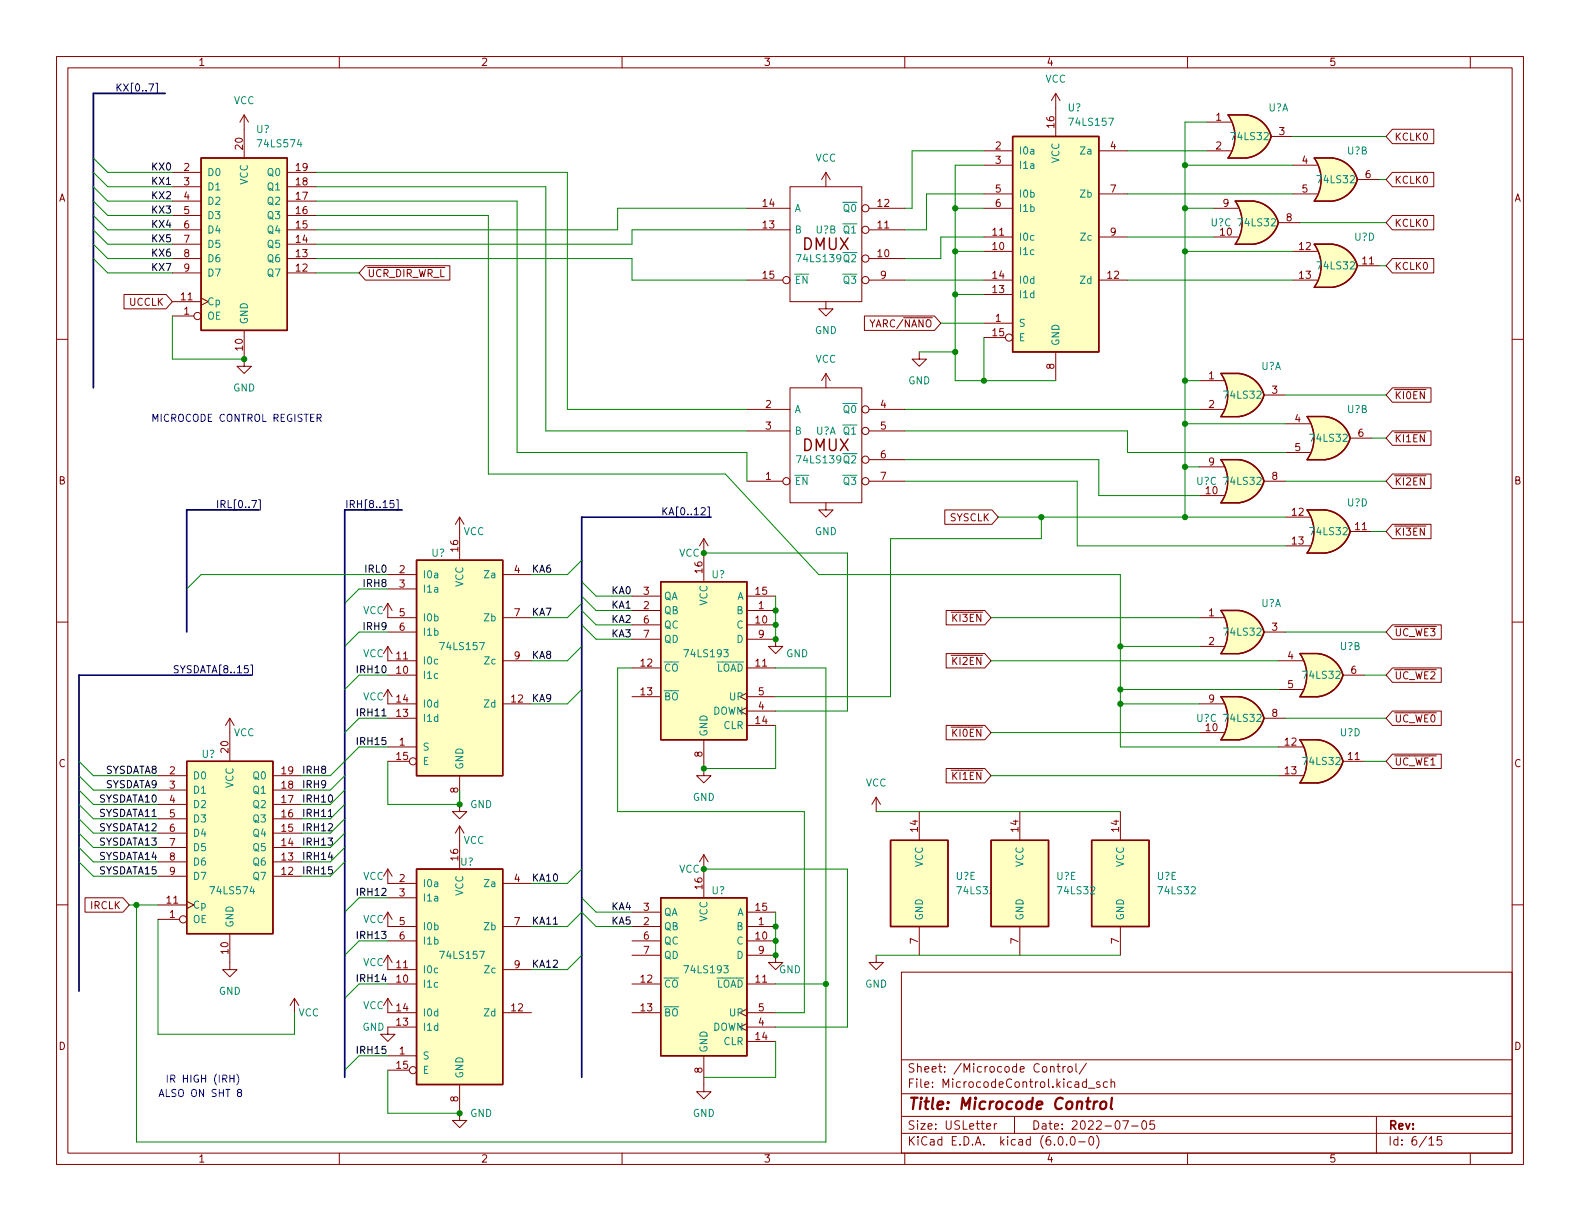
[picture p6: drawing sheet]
<svg xmlns="http://www.w3.org/2000/svg" width="279mm" height="216mm" viewBox="0 0 279 216" stroke-linecap="round" stroke-linejoin="round" font-family="sans-serif">
<g fill="none" stroke="#840000" stroke-width=".18">
<path d="M10 10h259.4v195.9h-259.4zM12 12h255.4v191.9h-255.4zM60 10v2M110 10v2M160 10v2M186.7 16.5v7.6M186.7 16.5l-.8 1.3M186.7 16.5l.8 1.3M210 10v2M260 10v2M30.5 38.1h5.1M30.5 35.6h5.1"/>
<path d="M30.5 33h5.1M30.5 30.5h5.1M43.2 20.3v7.6M43.2 20.3l-.8 1.3M43.2 20.3l.7 1.3M50.8 38.1h5.1M50.8 35.6h5.1M50.8 33h5.1M50.8 30.5h5.1M132.1 36.8h7.6M139.7 33h12.7v20.3h-12.7zM146 30.5v2.5"/>
<path d="M146 30.5l-.7 1.3M146 30.5l.8 1.3M153.7 36.8h6.3M174 36.8h5.1M174 26.7h5.1M174 29.2h5.1M174 34.3h5.1M194.3 26.7h5.1M194.3 34.3h5.1M213.4 26.7h4.3M213.4 21.6h4.3M214.6 36.8h4.3"/>
<path d="M220.3 20.3h-3.1a6.6 6.6 0 0 1 0 7.6h3.1M221.6 35.6h-3.2a6.6 6.6 0 0 1 0 7.6h3.2M224.8 24.1h3.8M226.1 39.4h3.8M228.6 29.2h4.3M228.6 34.3h4.3M235.6 27.9h-3.2a6.6 6.6 0 0 1 0 7.7h3.2M240 31.8h3.8M246.2 30.5h7.3v2.5h-7.3l-1.1-1.2zM246.2 22.9h7.3v2.5h-7.3l-1.1-1.3zM246.2 38.1h7.3v2.5h-7.3l-1.1-1.2zM10 60h2"/>
<path d="M21.9 52.1h7.5l1.1 1.2-1.1 1.3h-7.5zM30.5 55.9h3.8M30.5 53.3h5.1M30.5 48.3h5.1M30.5 45.7h5.1M30.5 43.2h5.1M30.5 40.6h5.1M35.6 52.7l1.2 .6-1.2 .7M43.2 58.4v6.4h1.2l-1.2 1.2-1.3-1.2h1.3M50.8 48.3h5.1M50.8 45.7h5.1M50.8 43.2h5.1"/>
<path d="M50.8 40.6h5.1M64.6 47h14.9v2.5h-14.9l-1.1-1.2zM132.1 40.6h7.6M132.1 49.5h6.3M146 53.3v1.3h1.3l-1.3 1.3-1.2-1.3h1.2M152.9 55.9h12.4l1.1 1.3-1.1 1.2h-12.4zM153.7 45.7h6.3M153.7 40.6h6.3M153.7 49.5h6.3M174 49.5h5.1M174 57.2h5.1M174 44.5h5.1"/>
<path d="M174 41.9h5.1M174 52.1h5.1M174 59.7h3.8M194.3 49.5h5.1M194.3 41.9h5.1M214.6 41.9h4.3M228.6 49.5h4.3M228.6 44.5h4.3M235.6 43.2h-3.2a6.6 6.6 0 0 1 0 7.6h3.2M240 47h3.8M246.2 45.7h7.3v2.6h-7.3l-1.1-1.3zM267.4 60h2"/>
<path d="M132.1 72.4h7.6M132.1 76.2h7.6M139.7 68.6h12.7v20.3h-12.7zM146 66l-.7 1.3M146 66v2.6M146 66l.8 1.3M153.7 72.4h6.3M153.7 76.2h6.3M162.6 62.2v1.3h1.2l-1.2 1.3-1.3-1.3h1.3M186.7 62.2v5.1M212.1 72.4h4.3M212.1 67.3h4.3"/>
<path d="M219.1 66h-3.2a6.6 6.6 0 0 1 0 7.7h3.2M223.5 69.9h3.8M227.3 74.9h4.3M234.3 73.7h-3.2a6.6 6.6 0 0 1 0 7.6h3.2M238.8 77.5h3.8M246.2 68.6h6.9v2.5h-6.9l-1.1-1.2zM246.2 76.2h6.9v2.5h-6.9l-1.1-1.2zM81.3 91.4l-.8 1.3M81.3 91.4v7.7M81.3 91.4l.7 1.3M124.5 95.3v7.6M124.5 95.3l-.8 1.2"/>
<path d="M124.5 95.3l.7 1.2M132.1 85.1h6.3M146 88.9v1.3h1.3l-1.3 1.2-1.2-1.2h1.2M153.7 85.1h6.3M153.7 81.3h6.3M167.1 90.2h8.3l1.1 1.2-1.1 1.3h-8.3zM212.1 87.6h4.3M212.1 82.6h4.3M219.1 81.3h-3.2a6.6 6.6 0 0 1 0 7.6h3.2M223.5 85.1h3.8M227.3 91.4h4.3M227.3 96.5h4.3"/>
<path d="M227.3 80h4.3M234.3 90.2h-3.2a6.6 6.6 0 0 1 0 7.6h3.2M238.8 94h3.8M246.2 83.8h6.9v2.6h-6.9l-1.1-1.3zM246.2 92.7h6.9v2.6h-6.9l-1.1-1.3zM10 110h2M68.6 114.3l-.8 1.3M68.6 106.7v2.5h5.1M68.6 114.3v2.5h5.1M68.6 114.3l.7 1.3M68.6 119.4h5.1M68.6 101.6h5.1"/>
<path d="M68.6 104.1h5.1M68.6 111.8h5.1M68.6 106.7l-.8 1.3M68.6 106.7l.7 1.3M88.9 116.8h5.1M88.9 101.6h5.1M88.9 109.2h5.1M111.8 108h5M111.8 110.5h5M111.8 118.1h5M111.8 105.4h5M111.8 113h5"/>
<path d="M132.1 113h5.1v1.3h1.2l-1.2 1.3-1.3-1.3h1.3M132.1 108h5.1M132.1 110.5h5.1M132.1 118.1h5.1M132.1 105.4h5.1M167.3 115.6h6.8l1.2 1.2-1.2 1.3h-6.8zM167.3 107.9h6.8l1.2 1.3-1.2 1.3h-6.8zM212.1 109.2h4.3M212.1 114.3h4.3M219.1 108h-3.2a6.6 6.6 0 0 1 0 7.6h3.2M223.5 111.8h3.8M226.1 116.8h4.3"/>
<path d="M233 115.6h-3.1a6.6 6.6 0 0 1 0 7.6h3.1M237.5 119.4h3.8M246.2 118.1h8.7v2.6h-8.7l-1.1-1.3zM246.2 110.5h8.7v2.5h-8.7l-1.1-1.2zM267.4 110h2M27.9 139.7h5.1M27.9 137.2h5.1M40.6 127v7.6M40.6 127l-.7 1.3M40.6 127l.8 1.3M48.3 139.7h5M48.3 137.2h5"/>
<path d="M68.6 121.9v2.6h5.1M68.6 132.1h5.1M68.6 127h5.1M68.6 134.6h3.8M68.6 121.9l-.8 1.3M68.6 121.9l.7 1.3M81.3 137.2v6.3h1.2l-1.2 1.3-1.3-1.3h1.3M88.9 124.5h5.1M111.8 123.2h5M124.5 130.8v6.4h1.2l-1.2 1.2-1.3-1.2h1.3M132.1 125.1l-1.3 .6 1.3 .7M132.1 123.2h5.1"/>
<path d="M132.1 128.3h5.1M132.1 125.7h5.1M167.3 135.9h6.8l1.2 1.3-1.2 1.2h-6.8zM167.3 128.3h6.8l1.2 1.2-1.2 1.3h-6.8zM212.1 124.5h4.3M212.1 129.5h4.3M219.1 123.2h-3.2a6.6 6.6 0 0 1 0 7.6h3.2M223.5 127h3.8M226.1 132.1h4.3M226.1 137.2h4.3M226.1 121.9h4.3M233 130.8h-3.1a6.6 6.6 0 0 1 0 7.6h3.1"/>
<path d="M237.5 134.6h3.8M246.2 125.7h8.7v2.6h-8.7l-1.1-1.3zM246.2 133.3h8.7v2.6h-8.7l-1.1-1.3zM10 160h2M15 158.7h6.7l1.2 1.3-1.2 1.3h-6.7zM27.9 154.9h5.1M27.9 152.4h5.1M27.9 149.9h5.1M27.9 147.3h5.1M27.9 144.8h5.1M27.9 142.2h5.1M33 159.4l1.3 .6-1.3 .7"/>
<path d="M48.3 154.9h5M48.3 152.4h5M48.3 149.9h5M48.3 147.3h5M48.3 144.8h5M48.3 142.2h5M68.6 153.7v2.5h5.1M68.6 153.7l-.8 1.2M68.6 153.7l.7 1.2M68.6 158.8h5.1M81.3 146.1v7.6M81.3 146.1l-.8 1.2"/>
<path d="M81.3 146.1l.7 1.2M88.9 156.2h5.1M124.5 151.1l-.8 1.3M124.5 151.1v7.7M124.5 151.1l.7 1.3M154.9 141l-.7 1.2M154.9 141v2.5M154.9 141l.8 1.2M162.6 143.5v5.1M180.3 143.5v5.1M198.1 143.5v5.1M267.4 160h2"/>
<path d="M27.9 162.6h3.8M27.9 160h5.1M40.6 165.1v6.4h1.3l-1.3 1.2-1.2-1.2h1.2M52.1 176.5l-.8 1.3M52.1 176.5v2.6M52.1 176.5l.7 1.3M68.6 161.3v2.5h5.1M68.6 168.9v2.6h5.1M68.6 176.5v2.6h5.1M68.6 161.3l-.8 1.3M68.6 161.3l.7 1.3M68.6 168.9l-.8 1.3"/>
<path d="M68.6 168.9l.7 1.3M68.6 176.5l-.8 1.3M68.6 176.5l.7 1.3M68.6 174h5.1M68.6 166.4h5.1M88.9 171.5h5.1M88.9 179.1h5.1M88.9 163.8h5.1M111.8 174h5M111.8 179.1h5M111.8 163.8h5M111.8 166.4h5"/>
<path d="M111.8 161.3h5M111.8 168.9h5M132.1 168.9h5.1v1.3h1.2l-1.2 1.3-1.3-1.3h1.3M132.1 174h5.1M132.1 179.1h5.1M132.1 163.8h5.1M132.1 166.4h5.1M132.1 161.3h5.1M154.9 168.9v1.3h1.3l-1.3 1.3-1.2-1.3h1.2M159.4 171.9h108v32h-108zM162.6 163.8v5.1M180.3 163.8v5.1"/>
<path d="M198.1 163.8v5.1M68.6 186.7h5.1M68.6 189.2h3.8M73.7 181.6h-5.1v1.3h1.2l-1.2 1.3-1.3-1.3h1.3M81.3 191.8v6.3h1.2l-1.2 1.3-1.3-1.3h1.3M124.5 186.7v6.3h1.2l-1.2 1.3-1.3-1.3h1.3M132.1 181l-1.3 .6 1.3 .6M132.1 181.6h5.1M132.1 184.2h5.1M159.4 197.4h108M159.4 193.4h108M159.4 187.4h108"/>
<path d="M174.5 199.2l.7-.2-.1-.3h-.4l-.2 .2v.7h.6M175.8 198.7v1M176.3 198.7h-.3l-.2 .3M179.4 197.4v3M185.8 188.7l.2-.1 .3 .1 .1 .9M186.9 188.6h.6M187.1 188.1v1.3l.4 .2M188 188.6v1M188.4 188.6l-.3 .1-.1 .2M188.9 188.7l.2-.1 .4 .1 .1 .6-.1 .2-.4 .1-.2-.2zM190.3 188.1v1.3l.2 .2M192.1 191.4l-.4-.1-.3 .3v.4l.1 .2h.6"/>
<path d="M192.1 190.8v1.5M192.1 188l-1.3 1.9M192.5 192.4h1.1M194.5 191.4l-.4-.1-.2 .2 .1 .2 .5 .2v.3h-.6M195.8 191.4l-.4-.1-.3 .3v.4l.2 .2h.5M196.5 191.4l.2-.1 .3 .1 .1 .9M196.5 190.8v1.5M198.5 198.2h1l-.6 1.5M200.1 199.1h1.2M202.1 198.2h.2a.81 .81 0 0 1 .5 .6 .81 .81 0 0 1-.3 .8l-.1 .1a.81 .81 0 0 1-.6-.6 .81 .81 0 0 1 .3-.9zM204.1 198.2h-.7l-.1 .7 .2-.2 .5 .1 .2 .2-.1 .5-.2 .2-.6-.2M243.4 197.4v6.5"/>
<path d="M60 203.9v2M110 203.9v2M159.4 200.4h108M160 203.9v2M187.3 201h.2a.81 .81 0 0 1 .6 .6 .81 .81 0 0 1-.3 .8l-.2 .1a.81 .81 0 0 1-.6-.6 .81 .81 0 0 1 .3-.9zM188.6 202.3v.2M189.5 201h.1a.81 .81 0 0 1 .6 .6 .81 .81 0 0 1-.3 .8l-.1 .1a.81 .81 0 0 1-.6-.6 .81 .81 0 0 1 .3-.9zM190.8 201.9h1.1M192.8 201h.1a.81 .81 0 0 1 .6 .6 .81 .81 0 0 1-.3 .8l-.2 .1a.81 .81 0 0 1-.5-.6 .81 .81 0 0 1 .3-.9zM193.9 200.8a1.72 1.72 0 0 1 0 2.2M210 203.9v2M252.7 201.4l.4-.4v1.5"/>
<path d="M252.7 202.5h.8M254.9 201h-.7l-.1 .7 .2-.2 .5 .1 .2 .2-.1 .5-.2 .2-.6-.2M260 203.9v2"/>
<circle cx="153" cy="36.8" r=".63"/>
<circle cx="34.9" cy="55.9" r=".63"/>
<circle cx="139.1" cy="49.5" r=".63"/>
<circle cx="153" cy="45.7" r=".63"/>
<circle cx="153" cy="49.5" r=".63"/>
<circle cx="153" cy="40.6" r=".63"/>
<circle cx="178.4" cy="59.7" r=".63"/>
<circle cx="153" cy="72.4" r=".63"/>
<circle cx="153" cy="76.2" r=".63"/>
<circle cx="139.1" cy="85.1" r=".63"/>
<circle cx="153" cy="81.3" r=".63"/>
<circle cx="153" cy="85.1" r=".63"/>
<circle cx="73" cy="134.6" r=".63"/>
<circle cx="32.4" cy="162.6" r=".63"/>
<circle cx="73" cy="189.2" r=".63"/>
</g>
<path d="M194.1 194.8l-.4 .1-.2 .3M194.7 195a.52 .52 0 0 1 .5-.2 .52 .52 0 0 1 .4 .4v.5a.55 .55 0 0 1-.5 .4 .55 .55 0 0 1-.6-.4zM196.6 194.1l-.2 1.7 .3 .3" fill="none" stroke="#840000" stroke-width=".4"/>
<g fill="#ffffc2" stroke="#ffffc2" stroke-width=".18">
<path d="M193 148.6h10.2v15.2h-10.2z"/>
<path d="M157.5 148.6h10.1v15.2h-10.1z"/>
<path d="M175.3 148.6h10.1v15.2h-10.1z"/>
<path d="M73.7 99.1h15.2v38.1h-15.2z"/>
<path d="M35.6 27.9h15.2v30.5h-15.2z"/>
<path d="M73.7 153.7h15.2v38.1h-15.2z"/>
<path d="M116.8 102.9h15.3v27.9h-15.3z"/>
<path d="M116.8 158.8h15.3v27.9h-15.3z"/>
<path d="M179.1 24.1h15.2v38.1h-15.2z"/>
<path d="M33 134.6h15.3v30.5h-15.3z"/>
<path d="M235 30.4l5 1.4a5.2 5.2 0 0 1-4.4 3.8z"/>
<path d="M232.4 35.6h3.2z"/>
<path d="M232.4 27.9h3.2z"/>
<path d="M232.4 27.9h3.2v7.7h-3.2a6.7 6.7 0 0 0 0-7.7z"/>
<path d="M235.6 27.9a5.1 5.1 0 0 1 4.4 3.8l-4.9 1.4z"/>
<path d="M233.7 92.6l5.1 1.4a5.2 5.2 0 0 1-4.5 3.8z"/>
<path d="M231.1 97.8h3.2z"/>
<path d="M231.1 90.2h3.2z"/>
<path d="M231.1 90.2h3.2v7.6h-3.2a6.7 6.7 0 0 0 0-7.6z"/>
<path d="M234.3 90.2a5.1 5.1 0 0 1 4.5 3.8l-5 1.3z"/>
<path d="M235 45.6l5 1.4a5.2 5.2 0 0 1-4.4 3.8z"/>
<path d="M232.4 50.8h3.2z"/>
<path d="M232.4 43.2h3.2z"/>
<path d="M232.4 43.2h3.2v7.6h-3.2a6.7 6.7 0 0 0 0-7.6z"/>
<path d="M235.6 43.2a5.1 5.1 0 0 1 4.4 3.8l-4.9 1.3z"/>
<path d="M218.5 110.4l5 1.4a5.2 5.2 0 0 1-4.4 3.8z"/>
<path d="M215.9 115.6h3.2z"/>
<path d="M215.9 108h3.2z"/>
<path d="M215.9 108h3.2v7.6h-3.2a6.7 6.7 0 0 0 0-7.6z"/>
<path d="M219.1 108a5.1 5.1 0 0 1 4.4 3.8l-5 1.3z"/>
<path d="M221 38l5.1 1.4a5.2 5.2 0 0 1-4.5 3.8z"/>
<path d="M218.4 43.2h3.2z"/>
<path d="M218.4 35.6h3.2z"/>
<path d="M218.4 35.6h3.2v7.6h-3.2a6.7 6.7 0 0 0 0-7.6z"/>
<path d="M221.6 35.6a5.1 5.1 0 0 1 4.5 3.8l-5 1.3z"/>
<path d="M218.5 68.5l5 1.4a5.2 5.2 0 0 1-4.4 3.8z"/>
<path d="M215.9 73.7h3.2z"/>
<path d="M215.9 66h3.2z"/>
<path d="M215.9 66h3.2v7.7h-3.2a6.7 6.7 0 0 0 0-7.7z"/>
<path d="M219.1 66a5.1 5.1 0 0 1 4.4 3.8l-5 1.4z"/>
<path d="M219.8 22.8l5 1.3a5.2 5.2 0 0 1-4.4 3.8z"/>
<path d="M217.2 27.9h3.1z"/>
<path d="M217.2 20.3h3.1z"/>
<path d="M217.2 20.3h3.1v7.6h-3.1a6.7 6.7 0 0 0 0-7.6z"/>
<path d="M220.4 20.3a5.1 5.1 0 0 1 4.4 3.8l-5 1.3z"/>
<path d="M218.5 83.7l5 1.4a5.2 5.2 0 0 1-4.4 3.8z"/>
<path d="M215.9 88.9h3.2z"/>
<path d="M215.9 81.3h3.2z"/>
<path d="M215.9 81.3h3.2v7.6h-3.2a6.7 6.7 0 0 0 0-7.6z"/>
<path d="M219.1 81.3a5.1 5.1 0 0 1 4.4 3.8l-5 1.3z"/>
<path d="M233.7 76.1l5.1 1.4a5.2 5.2 0 0 1-4.5 3.8z"/>
<path d="M231.1 81.3h3.2z"/>
<path d="M231.1 73.7h3.2z"/>
<path d="M231.1 73.7h3.2v7.6h-3.2a6.7 6.7 0 0 0 0-7.6z"/>
<path d="M234.3 73.7a5.1 5.1 0 0 1 4.5 3.8l-5 1.3z"/>
<path d="M218.5 125.6l5 1.4a5.2 5.2 0 0 1-4.4 3.8z"/>
<path d="M215.9 130.8h3.2z"/>
<path d="M215.9 123.2h3.2z"/>
<path d="M215.9 123.2h3.2v7.6h-3.2a6.7 6.7 0 0 0 0-7.6z"/>
<path d="M219.1 123.2a5.1 5.1 0 0 1 4.4 3.8l-5 1.3z"/>
<path d="M232.5 118l5 1.4a5.2 5.2 0 0 1-4.4 3.8z"/>
<path d="M229.9 123.2h3.1z"/>
<path d="M229.9 115.6h3.1z"/>
<path d="M229.9 115.6h3.1v7.6h-3.1a6.7 6.7 0 0 0 0-7.6z"/>
<path d="M233.1 115.6a5.1 5.1 0 0 1 4.4 3.8l-5 1.3z"/>
<path d="M232.5 133.3l5 1.3a5.2 5.2 0 0 1-4.4 3.8z"/>
<path d="M229.9 138.4h3.1z"/>
<path d="M229.9 130.8h3.1z"/>
<path d="M229.9 130.8h3.1v7.6h-3.1a6.7 6.7 0 0 0 0-7.6z"/>
<path d="M233.1 130.8a5.1 5.1 0 0 1 4.4 3.8l-5 1.3z"/>
</g>
<g fill="none" stroke="#840000" stroke-width=".25">
<path d="M35.6 27.9h15.2v30.5h-15.2zM179.1 24.1h15.2v38.1h-15.2zM220.3 20.3h-3.1a6.6 6.6 0 0 1 0 7.6h3.1M220.4 20.3a5.1 5.1 0 0 1 4.4 3.8 5.2 5.2 0 0 1-4.4 3.8M226.1 39.4a5.1 5.1 0 0 0-4.5-3.8h-3.2a6.6 6.6 0 0 1 0 7.6h3.2a5.2 5.2 0 0 0 4.5-3.8M232.4 27.9h3.2a5.1 5.1 0 0 1 4.4 3.9 5.2 5.2 0 0 1-4.4 3.8h-3.2a6.6 6.6 0 0 0 0-7.7zM232.4 43.2h3.2a5.1 5.1 0 0 1 4.4 3.8 5.2 5.2 0 0 1-4.4 3.8h-3.2a6.6 6.6 0 0 0 0-7.6zM219.1 66h-3.2a6.6 6.6 0 0 1 0 7.7h3.2M219.1 66a5.1 5.1 0 0 1 4.4 3.9 5.2 5.2 0 0 1-4.4 3.8M234.3 73.7h-3.2a6.6 6.6 0 0 1 0 7.6M234.3 73.7a5.1 5.1 0 0 1 4.5 3.8 5.2 5.2 0 0 1-4.5 3.8M73.7 99.1h15.2v38.1h-15.2z"/>
<path d="M219.1 81.3h-3.2a6.6 6.6 0 0 1 0 7.6h3.2M219.1 81.3a5.1 5.1 0 0 1 4.4 3.8 5.2 5.2 0 0 1-4.4 3.8M231.1 81.3h3.2M234.3 90.2h-3.2a6.6 6.6 0 0 1 0 7.6h3.2M234.3 90.2a5.1 5.1 0 0 1 4.5 3.8 5.2 5.2 0 0 1-4.5 3.8M116.8 102.9h15.3v27.9h-15.3zM219.1 108h-3.2a6.6 6.6 0 0 1 0 7.6h3.2M219.1 108a5.1 5.1 0 0 1 4.4 3.8 5.2 5.2 0 0 1-4.4 3.8M233 115.6h-3.1a6.6 6.6 0 0 1 0 7.6M233.1 115.6a5.1 5.1 0 0 1 4.4 3.8 5.2 5.2 0 0 1-4.4 3.8M33 134.6h15.3v30.5h-15.3zM219.1 123.2h-3.2a6.6 6.6 0 0 1 0 7.6h3.2"/>
<path d="M219.1 123.2a5.1 5.1 0 0 1 4.4 3.8 5.2 5.2 0 0 1-4.4 3.8M229.9 123.2h3.1M233 130.8h-3.1a6.6 6.6 0 0 1 0 7.6h3.1M233.1 130.8a5.1 5.1 0 0 1 4.4 3.8 5.2 5.2 0 0 1-4.4 3.8M73.7 153.7h15.2v38.1h-15.2zM116.8 158.8h15.3v27.9h-15.3zM157.5 148.6h10.1v15.2h-10.1zM175.3 148.6h10.1v15.2h-10.1zM193 148.6h10.2v15.2h-10.2z"/>
</g>
<path d="M26.3 14.8h.9l-.6 1.3M27.5 14.7h.3v1.8h-.3M44.5 88.5h.9l-.6 1.3M45.7 88.4h.3v1.8h-.3M69.6 88.5h-.6v.6l.1-.1h.5l.1 .2-.1 .4-.2 .2-.4-.2M70.1 88.4h.3v1.8h-.3M124 89.9l.5-.1 .2 .3-.8 .9h.8M125.1 89.6h.3v1.9h-.3M44.3 117.6h.3v1.8h-.3" fill="none" stroke="#000084" stroke-width=".18"/>
<path d="M58.1 144.4h.7M97.9 163.4h.7" fill="none" stroke="#000" stroke-width=".18"/>
<path d="M40.7 190.7h.7M41.4 190.1v1.3M41.9 189.9a1.46 1.46 0 0 1 0 1.9M42.2 193.2l-.2-.3v-.1l.2-.2 .4 .1 .1 .2v.2l-.6 .1-.1 .2v.3l.2 .2h.3l.2-.2v-.4l-.2-.1" fill="none" stroke="#0000c2" stroke-width=".18"/>
<path d="M29.2 16.5h-12.7v52.1M45.7 90.2h-12.7v21.6M71.1 90.2h-10.1v100.3M125.7 91.4h-22.8v99.1M44.4 119.4h-30.4v55.9" fill="none" stroke="#000084" stroke-width=".3"/>
<g fill="none" stroke="#008400" stroke-width=".18">
<path d="M16.5 30.5l2.5 2.5h11.5M16.5 33l2.5 2.6h11.5M16.5 38.1l2.5 2.5h11.5M16.5 27.9l2.5 2.6h11.5M16.5 35.6l2.5 2.5h11.5M55.9 33h40.6v43.2h35.6M55.9 35.6h35.5v44.4h40.7v5.1M55.9 30.5h44.4v41.9h31.8M55.9 38.1h30.5v45.7h41.9l16.5 17.8h53.3v30.5h28M132.1 36.8h-22.9v3.8h-53.3M168.9 36.8h5.1M174 34.3h-10.2v6.3h-3.8"/>
<path d="M174 26.7h-12.7v10.1h-1.3M174 29.2h-5.1v38.1h17.8M199.4 34.3h29.2M199.4 26.7h14M209.5 36.8h5.1M209.5 29.2h19.1M213.4 21.6h-3.9v69.8M228.6 24.1h16.5M229.9 39.4h15.2M243.8 31.8h1.3M16.5 40.6l2.5 2.6h11.5M16.5 43.2l2.5 2.5h11.5"/>
<path d="M16.5 45.7l2.5 2.6h11.5M30.5 55.9v7.6h12.7M55.9 45.7h55.9v3.8h20.3M55.9 48.3h7.6M132.1 40.6h-20.3v2.6h-55.9M160 49.5h14M166.4 57.2h7.6M168.9 44.5h5.1M168.9 52.1h5.1M174 41.9h-7.6v3.8h-6.4M174 59.7v7.6M199.4 49.5h29.2"/>
<path d="M199.4 41.9h15.2M209.5 44.5h19.1M243.8 47h1.3M160 72.4h52.1M160 76.2h39.4v3.8h27.9M162.6 62.2h6.3M209.5 67.3h2.6M209.5 74.9h17.8M227.3 69.9h17.8M242.6 77.5h2.5M102.9 99.1l-2.6 2.5h-6.3M124.5 97.8h25.4v27.9h-12.7"/>
<path d="M160 81.3h34.3v6.3h17.8M160 85.1h30.5v11.4h36.8M176.5 91.4h50.8M184.1 91.4v3.9h-26.6v27.9h-20.3M209.5 82.6h2.6M227.3 85.1h17.8M242.6 94h2.5M68.6 101.6h-33l-2.6 2.5M68.6 111.8h-5.1l-2.5 2.5M68.6 119.4h-5.1l-2.5 2.5M68.6 104.1h-5.1l-2.5 2.6M102.9 108l2.5 2.5h6.4"/>
<path d="M102.9 106.7l-2.6 2.5h-6.3M102.9 110.5l2.5 2.5h6.4M102.9 114.3l-2.6 2.5h-6.3M102.9 105.4l2.5 2.6h6.4M102.9 102.9l2.5 2.5h6.4M111.8 118.1h-2.6v25.4h33v35.6h-5M137.2 118.1h8.8v83.8h-121.9v-41.9M137.2 105.4v7.6M175.3 109.2h36.8M175.3 116.8h50.8M198.1 114.3h14M227.3 111.8h17.8"/>
<path d="M241.3 119.4h3.8M14 139.7l2.5 2.5h11.4M14 134.6l2.5 2.6h11.4M14 137.2l2.5 2.5h11.4M61 139.7l-2.6 2.5h-5.1M61 137.2l-2.6 2.5h-5.1M68.6 127h-5.1l-2.5 2.5M68.6 134.6v7.6h12.7v-2.5M68.6 132.1h-5.1l-5.1 5.1h-5.1M102.9 121.9l-2.6 2.6h-6.3M137.2 128.3v7.6h-12.7M175.3 129.5h36.8"/>
<path d="M175.3 137.2h50.8M198.1 124.5h14M198.1 121.9h28M227.3 127h17.8M241.3 134.6h3.8M14 144.8l2.5 2.5h11.4M14 147.3l2.5 2.6h11.4M14 149.9l2.5 2.5h11.4M14 152.4l2.5 2.5h11.4M14 142.2l2.5 2.6h11.4M61 144.8l-2.6 2.5h-5.1M61 147.3l-2.6 2.6h-5.1"/>
<path d="M61 149.9l-2.6 2.5h-5.1M61 152.4l-2.6 2.5h-5.1M61 142.2l-2.6 2.6h-5.1M68.6 158.8h-5.1l-2.5 2.5M102.9 158.8l2.5 2.5h6.4M102.9 153.7l-2.6 2.5h-6.3M124.5 153.7h25.4v27.9h-12.7M154.9 143.5h43.2M22.9 160h5M27.9 162.6v20.3h24.2v-3.8M68.6 166.4h-5.1l-2.5 2.5M68.6 174h-5.1l-2.5 2.5"/>
<path d="M94 163.8h6.3l2.6-2.5 2.5 2.5h6.4M102.9 168.9l-2.6 2.6h-6.3M137.2 161.3v7.6M137.2 174h8.8M154.9 168.9h43.2M68.6 189.2v7.7h12.7M68.6 186.7h-5.1l-2.5 2.5M137.2 184.2v6.3h-12.7"/>
</g>
<g fill="#008400" stroke="#008400" stroke-width=".18">
<circle cx="137.2" cy="110.5" r=".46"/>
<circle cx="124.5" cy="97.8" r=".46"/>
<circle cx="24.1" cy="160" r=".46"/>
<circle cx="81.3" cy="196.9" r=".46"/>
<circle cx="137.2" cy="163.8" r=".46"/>
<circle cx="124.5" cy="153.7" r=".46"/>
<circle cx="124.5" cy="135.9" r=".46"/>
<circle cx="146" cy="174" r=".46"/>
<circle cx="137.2" cy="168.9" r=".46"/>
<circle cx="43.2" cy="63.5" r=".46"/>
<circle cx="81.3" cy="142.2" r=".46"/>
<circle cx="168.9" cy="44.5" r=".46"/>
<circle cx="168.9" cy="36.8" r=".46"/>
<circle cx="168.9" cy="62.2" r=".46"/>
<circle cx="168.9" cy="52.1" r=".46"/>
<circle cx="209.5" cy="36.8" r=".46"/>
<circle cx="209.5" cy="29.2" r=".46"/>
<circle cx="174" cy="67.3" r=".46"/>
<circle cx="184.1" cy="91.4" r=".46"/>
<circle cx="209.5" cy="91.4" r=".46"/>
<circle cx="209.5" cy="82.6" r=".46"/>
<circle cx="198.1" cy="121.9" r=".46"/>
<circle cx="209.5" cy="74.9" r=".46"/>
<circle cx="209.5" cy="44.5" r=".46"/>
<circle cx="209.5" cy="67.3" r=".46"/>
<circle cx="137.2" cy="166.4" r=".46"/>
<circle cx="137.2" cy="108" r=".46"/>
<circle cx="137.2" cy="113" r=".46"/>
<circle cx="198.1" cy="114.3" r=".46"/>
<circle cx="198.1" cy="124.5" r=".46"/>
</g>
<g font-size="2.8" fill="#008484">
<text x="141.9" y="44.2">DMUX</text>
<text x="141.9" y="79.8">DMUX</text>
</g>
<text font-size="2.8" fill="#840000" x="160.4" y="196.2">Title: Microcode Control</text>
<g font-size="2.1" fill="#840000">
<text x="160.4" y="189.7">Sheet: /Microcode Control/</text>
<text x="160.4" y="192.4">File: MicrocodeControl.kicad_sch</text>
<text x="160.4" y="202.5">KiCad E.D.A. kicad (6.0.0-0)</text>
<text x="160.4" y="199.7">Size: USLetter</text>
<text x="182.4" y="199.7">Date: 2022-07-05</text>
<text x="245.4" y="199.7">Rev:</text>
<text x="245.4" y="202.5">Id: 6/15</text>
</g>
<g font-size="1.8" fill="#840000">
<text x="35" y="11.6">1</text>
<text x="85" y="11.6">2</text>
<text x="135" y="11.6">3</text>
<text x="185" y="11.6">4</text>
<text x="235" y="11.6">5</text>
<text x="186.4" y="22.6" transform="rotate(-90 186.4 22.6)">16</text>
<text x="215" y="21.3">1</text>
<text x="226.2" y="23.9">3</text>
<text x="42.9" y="26.4" transform="rotate(-90 42.9 26.4)">20</text>
<text x="176" y="26.4">2</text>
<text x="176" y="29">3</text>
<text x="196.4" y="26.4">4</text>
<text x="215" y="26.4">2</text>
<text x="230.3" y="29">4</text>
<text x="246.5" y="24.9">KCLK0</text>
<text x="10.3" y="35.6">A</text>
<text x="32.5" y="30.2">2</text>
<text x="32.5" y="32.8">3</text>
<text x="32.5" y="35.3">4</text>
<text x="52.4" y="35.3">17</text>
<text x="52.4" y="32.8">18</text>
<text x="52.4" y="30.2">19</text>
<text x="176" y="34">5</text>
<text x="196.4" y="34">7</text>
<text x="230.3" y="34">5</text>
<text x="241.4" y="31.5">6</text>
<text x="246.5" y="32.5">KCLK0</text>
<text x="267.7" y="35.6">A</text>
<text x="32.5" y="37.8">5</text>
<text x="32.5" y="40.4">6</text>
<text x="52.4" y="40.4">15</text>
<text x="52.4" y="37.8">16</text>
<text x="134.9" y="40.4">13</text>
<text x="134.9" y="36.6">14</text>
<text x="155.2" y="40.4">11</text>
<text x="155.2" y="36.6">12</text>
<text x="175.5" y="41.7">11</text>
<text x="176" y="36.6">6</text>
<text x="196.4" y="41.7">9</text>
<text x="216.3" y="36.6">9</text>
<text x="227.5" y="39.1">8</text>
<text x="246.5" y="40.1">KCLK0</text>
<text x="32.5" y="42.9">7</text>
<text x="32.5" y="45.5">8</text>
<text x="52.4" y="45.5">13</text>
<text x="52.4" y="42.9">14</text>
<text x="155.2" y="45.5">10</text>
<text x="175.5" y="44.2">10</text>
<text x="229.8" y="44.2">12</text>
<text x="241" y="46.7">11</text>
<text x="246.5" y="47.7">KCLK0</text>
<text x="32" y="53.1">11</text>
<text x="32.5" y="48">9</text>
<text x="52.4" y="48">12</text>
<text x="64.9" y="49">~{UCR_DIR_WR_L}</text>
<text x="134.9" y="49.3">15</text>
<text x="155.7" y="49.3">9</text>
<text x="175.5" y="51.8">13</text>
<text x="175.5" y="49.3">14</text>
<text x="195.9" y="49.3">12</text>
<text x="229.8" y="49.3">13</text>
<text x="22.9" y="54.1">UCCLK</text>
<text x="32.5" y="55.6">1</text>
<text x="152.9" y="57.9">YARC/~{NANO}</text>
<text x="175.5" y="59.4">15</text>
<text x="176" y="56.9">1</text>
<text x="42.9" y="61.9" transform="rotate(-90 42.9 61.9)">10</text>
<text x="186.4" y="65.3" transform="rotate(-90 186.4 65.3)">8</text>
<text x="213.8" y="67.1">1</text>
<text x="224.9" y="69.6">3</text>
<text x="246.5" y="70.6">~{KI0EN}</text>
<text x="135.4" y="72.1">2</text>
<text x="135.4" y="75.9">3</text>
<text x="155.7" y="72.1">4</text>
<text x="155.7" y="75.9">5</text>
<text x="213.8" y="72.1">2</text>
<text x="229" y="74.7">4</text>
<text x="240.2" y="77.2">6</text>
<text x="155.7" y="81">6</text>
<text x="213.8" y="82.3">9</text>
<text x="229" y="79.8">5</text>
<text x="246.5" y="78.2">~{KI1EN}</text>
<text x="10.3" y="85.7">B</text>
<text x="135.4" y="84.8">1</text>
<text x="155.7" y="84.8">7</text>
<text x="224.9" y="84.8">8</text>
<text x="246.5" y="85.8">~{KI2EN}</text>
<text x="267.7" y="85.7">B</text>
<text x="167.9" y="92.2">SYSCLK</text>
<text x="228.5" y="91.2">12</text>
<text x="239.7" y="93.7">11</text>
<text x="246.5" y="94.7">~{KI3EN}</text>
<text x="70.6" y="101.3">2</text>
<text x="81" y="97.5" transform="rotate(-90 81 97.5)">16</text>
<text x="90.9" y="101.3">4</text>
<text x="124.2" y="101.3" transform="rotate(-90 124.2 101.3)">16</text>
<text x="228.5" y="96.3">13</text>
<text x="70.6" y="103.9">3</text>
<text x="113.8" y="107.7">2</text>
<text x="113.8" y="105.2">3</text>
<text x="133.6" y="105.2">15</text>
<text x="134.1" y="107.7">1</text>
<text x="70.6" y="109">5</text>
<text x="70.6" y="111.5">6</text>
<text x="90.9" y="109">7</text>
<text x="113.8" y="110.2">6</text>
<text x="113.8" y="112.8">7</text>
<text x="133.6" y="110.2">10</text>
<text x="134.1" y="112.8">9</text>
<text x="167.2" y="109.9">~{KI3EN}</text>
<text x="213.8" y="109">1</text>
<text x="224.9" y="111.5">3</text>
<text x="246.5" y="112.5">~{UC_WE3}</text>
<text x="70.1" y="119.1">10</text>
<text x="70.1" y="116.6">11</text>
<text x="90.9" y="116.6">9</text>
<text x="113.3" y="117.9">12</text>
<text x="133.6" y="117.9">11</text>
<text x="167.2" y="117.6">~{KI2EN}</text>
<text x="213.8" y="114">2</text>
<text x="227.7" y="116.6">4</text>
<text x="238.9" y="119.1">6</text>
<text x="70.1" y="124.2">14</text>
<text x="90.5" y="124.2">12</text>
<text x="113.3" y="122.9">13</text>
<text x="134.1" y="125.5">4</text>
<text x="134.1" y="122.9">5</text>
<text x="213.8" y="124.2">9</text>
<text x="227.7" y="121.7">5</text>
<text x="246.5" y="120.1">~{UC_WE2}</text>
<text x="70.1" y="126.7">13</text>
<text x="70.6" y="131.8">1</text>
<text x="133.6" y="128">14</text>
<text x="167.2" y="130.3">~{KI0EN}</text>
<text x="224.9" y="126.7">8</text>
<text x="227.2" y="131.8">12</text>
<text x="246.5" y="127.7">~{UC_WE0}</text>
<text x="10.3" y="135.6">C</text>
<text x="30" y="136.9">2</text>
<text x="40.4" y="133.1" transform="rotate(-90 40.4 133.1)">20</text>
<text x="49.8" y="136.9">19</text>
<text x="70.1" y="134.4">15</text>
<text x="124.2" y="133.8" transform="rotate(-90 124.2 133.8)">8</text>
<text x="167.2" y="137.9">~{KI1EN}</text>
<text x="227.2" y="136.9">13</text>
<text x="238.4" y="134.4">11</text>
<text x="246.5" y="135.3">~{UC_WE1}</text>
<text x="267.7" y="135.6">C</text>
<text x="30" y="139.4">3</text>
<text x="30" y="142">4</text>
<text x="49.8" y="142">17</text>
<text x="49.8" y="139.4">18</text>
<text x="81" y="140.2" transform="rotate(-90 81 140.2)">8</text>
<text x="30" y="144.5">5</text>
<text x="30" y="147.1">6</text>
<text x="30" y="149.6">7</text>
<text x="49.8" y="149.6">14</text>
<text x="49.8" y="147.1">15</text>
<text x="49.8" y="144.5">16</text>
<text x="162.3" y="147" transform="rotate(-90 162.3 147)">14</text>
<text x="180.1" y="147" transform="rotate(-90 180.1 147)">14</text>
<text x="197.9" y="147" transform="rotate(-90 197.9 147)">14</text>
<text x="30" y="152.1">8</text>
<text x="30" y="154.7">9</text>
<text x="49.8" y="154.7">12</text>
<text x="49.8" y="152.1">13</text>
<text x="70.6" y="156">2</text>
<text x="81" y="152.1" transform="rotate(-90 81 152.1)">16</text>
<text x="90.9" y="156">4</text>
<text x="16" y="160.7">IRCLK</text>
<text x="29.5" y="159.8">11</text>
<text x="70.6" y="158.5">3</text>
<text x="113.8" y="161">3</text>
<text x="124.2" y="157.2" transform="rotate(-90 124.2 157.2)">16</text>
<text x="133.6" y="161">15</text>
<text x="30" y="162.3">1</text>
<text x="70.6" y="163.6">5</text>
<text x="70.6" y="166.1">6</text>
<text x="90.9" y="163.6">7</text>
<text x="113.8" y="163.6">2</text>
<text x="113.8" y="166.1">6</text>
<text x="133.6" y="166.1">10</text>
<text x="134.1" y="163.6">1</text>
<text x="162.3" y="166.9" transform="rotate(-90 162.3 166.9)">7</text>
<text x="180.1" y="166.9" transform="rotate(-90 180.1 166.9)">7</text>
<text x="197.9" y="166.9" transform="rotate(-90 197.9 166.9)">7</text>
<text x="40.4" y="168.6" transform="rotate(-90 40.4 168.6)">10</text>
<text x="70.1" y="173.7">10</text>
<text x="70.1" y="171.2">11</text>
<text x="90.9" y="171.2">9</text>
<text x="113.3" y="173.7">12</text>
<text x="113.8" y="168.7">7</text>
<text x="133.6" y="173.7">11</text>
<text x="134.1" y="168.7">9</text>
<text x="70.1" y="178.8">14</text>
<text x="90.5" y="178.8">12</text>
<text x="113.3" y="178.8">13</text>
<text x="134.1" y="178.8">5</text>
<text x="10.3" y="185.7">D</text>
<text x="70.1" y="181.4">13</text>
<text x="133.6" y="183.9">14</text>
<text x="134.1" y="181.4">4</text>
<text x="267.7" y="185.7">D</text>
<text x="70.1" y="189">15</text>
<text x="70.6" y="186.4">1</text>
<text x="124.2" y="189.7" transform="rotate(-90 124.2 189.7)">8</text>
<text x="81" y="194.8" transform="rotate(-90 81 194.8)">8</text>
<text x="35" y="205.6">1</text>
<text x="85" y="205.6">2</text>
<text x="135" y="205.6">3</text>
<text x="185" y="205.6">4</text>
<text x="235" y="205.6">5</text>
</g>
<g font-size="1.8" fill="#000084">
<text x="20.3" y="16.2">KX[0..7]</text>
<text x="38.1" y="89.8">IRL[0..7]</text>
<text x="61" y="89.8">IRH[8..15]</text>
<text x="116.8" y="91.1">KA[0..12]</text>
<text x="30.5" y="119">SYSDATA[8..15]</text>
</g>
<g font-size="1.8" fill="#008484">
<text x="184.8" y="14.6">VCC</text>
<text x="41.3" y="18.4">VCC</text>
<text x="45.3" y="23.5">U?</text>
<text x="188.8" y="19.7">U?</text>
<text x="189.3" y="22.2">74LS157</text>
<text x="224.2" y="19.7">U?A</text>
<text x="45.8" y="26">74LS574</text>
<text x="144.2" y="28.6">VCC</text>
<text x="180.1" y="27.3">I0a</text>
<text x="180.1" y="29.8">I1a</text>
<text x="187.3" y="28.9" transform="rotate(-90 187.3 28.9)">VCC</text>
<text x="191.2" y="27.3">Za</text>
<text x="217.9" y="24.8">74LS32</text>
<text x="238.2" y="27.3">U?B</text>
<text x="36.6" y="31.1">D0</text>
<text x="36.6" y="33.7">D1</text>
<text x="43.8" y="32.7" transform="rotate(-90 43.8 32.7)">VCC</text>
<text x="47.4" y="33.7">Q1</text>
<text x="47.4" y="31.1">Q0</text>
<text x="180.1" y="34.9">I0b</text>
<text x="191.1" y="34.9">Zb</text>
<text x="233.1" y="32.4">74LS32</text>
<text x="36.6" y="36.2">D2</text>
<text x="36.6" y="38.7">D3</text>
<text x="36.6" y="41.3">D4</text>
<text x="47.4" y="41.3">Q4</text>
<text x="47.4" y="38.7">Q3</text>
<text x="47.4" y="36.2">Q2</text>
<text x="140.5" y="41.3">B</text>
<text x="140.5" y="37.5">A</text>
<text x="144.2" y="41.3">U?B~{Q1}</text>
<text x="147.9" y="37.5">~{Q0}</text>
<text x="180.1" y="37.5">I1b</text>
<text x="214.1" y="40">U?C</text>
<text x="215.8" y="41.7">10</text>
<text x="219.2" y="40">74LS32</text>
<text x="36.6" y="43.8">D5</text>
<text x="36.6" y="46.4">D6</text>
<text x="47.4" y="46.4">Q6</text>
<text x="47.4" y="43.8">Q5</text>
<text x="141.2" y="46.4">74LS139~{Q2}</text>
<text x="180.1" y="45.1">I1c</text>
<text x="180.1" y="42.5">I0c</text>
<text x="191.2" y="42.5">Zc</text>
<text x="233.1" y="47.6">74LS32</text>
<text x="239.5" y="42.5">U?D</text>
<text x="36.6" y="54">Cp</text>
<text x="36.6" y="48.9">D7</text>
<text x="47.4" y="48.9">Q7</text>
<text x="140.5" y="50.2">~{EN}</text>
<text x="147.9" y="50.2">~{Q3}</text>
<text x="180.1" y="52.7">I1d</text>
<text x="180.1" y="50.2">I0d</text>
<text x="191.1" y="50.2">Zd</text>
<text x="36.6" y="56.5">OE</text>
<text x="43.8" y="57.4" transform="rotate(-90 43.8 57.4)">GND</text>
<text x="144.1" y="59.1">GND</text>
<text x="180.1" y="57.8">S</text>
<text x="144.2" y="64.1">VCC</text>
<text x="180.1" y="60.3">E</text>
<text x="187.3" y="61.2" transform="rotate(-90 187.3 61.2)">GND</text>
<text x="223" y="65.4">U?A</text>
<text x="41.2" y="69.2">GND</text>
<text x="160.6" y="67.9">GND</text>
<text x="216.6" y="70.5">74LS32</text>
<text x="140.5" y="73">A</text>
<text x="140.5" y="76.8">B</text>
<text x="144.2" y="76.8">U?A~{Q1}</text>
<text x="147.9" y="73">~{Q0}</text>
<text x="238.2" y="73">U?B</text>
<text x="141.2" y="81.9">74LS139~{Q2}</text>
<text x="231.9" y="78.1">74LS32</text>
<text x="140.5" y="85.7">~{EN}</text>
<text x="147.9" y="85.7">~{Q3}</text>
<text x="211.5" y="85.7">U?C</text>
<text x="213.3" y="87.4">10</text>
<text x="216.6" y="85.7">74LS32</text>
<text x="238.2" y="89.5">U?D</text>
<text x="82" y="94.6">VCC</text>
<text x="144.1" y="94.6">GND</text>
<text x="231.9" y="94.6">74LS32</text>
<text x="76.3" y="98.4">U?</text>
<text x="120.1" y="98.4">VCC</text>
<text x="74.7" y="102.2">I0a</text>
<text x="74.7" y="104.8">I1a</text>
<text x="81.9" y="103.8" transform="rotate(-90 81.9 103.8)">VCC</text>
<text x="85.8" y="102.2">Za</text>
<text x="117.3" y="106">QA</text>
<text x="125.1" y="107.1" transform="rotate(-90 125.1 107.1)">VCC</text>
<text x="125.8" y="102.2">U?</text>
<text x="130.3" y="106">A</text>
<text x="223" y="107.3">U?A</text>
<text x="64.2" y="108.6">VCC</text>
<text x="74.7" y="109.9">I0b</text>
<text x="74.7" y="112.4">I1b</text>
<text x="85.7" y="109.9">Zb</text>
<text x="117.3" y="108.6">QB</text>
<text x="117.3" y="111.1">QC</text>
<text x="117.3" y="113.7">QD</text>
<text x="130.3" y="108.6">B</text>
<text x="130.3" y="111.1">C</text>
<text x="130.3" y="113.7">D</text>
<text x="216.6" y="112.4">74LS32</text>
<text x="64.2" y="116.2">VCC</text>
<text x="74.7" y="117.5">I0c</text>
<text x="78.1" y="114.9">74LS157</text>
<text x="85.8" y="117.5">Zc</text>
<text x="117.3" y="118.7">~{CO}</text>
<text x="121.3" y="116.2">74LS193</text>
<text x="125.2" y="118.7">~{LOAD}</text>
<text x="139" y="116.2">GND</text>
<text x="236.9" y="114.9">U?B</text>
<text x="64.2" y="123.8">VCC</text>
<text x="74.7" y="120">I1c</text>
<text x="74.7" y="125.1">I0d</text>
<text x="85.7" y="125.1">Zd</text>
<text x="117.3" y="123.8">~{BO}</text>
<text x="129.1" y="123.8">UP</text>
<text x="230.6" y="120">74LS32</text>
<text x="41.3" y="130.2">VCC</text>
<text x="74.7" y="127.6">I1d</text>
<text x="125.1" y="130.3" transform="rotate(-90 125.1 130.3)">GND</text>
<text x="126" y="126.4">DOWN</text>
<text x="127.9" y="128.9">CLR</text>
<text x="211.5" y="127.6">U?C</text>
<text x="213.3" y="129.3">10</text>
<text x="216.6" y="127.6">74LS32</text>
<text x="236.9" y="130.2">U?D</text>
<text x="34" y="137.8">D0</text>
<text x="35.7" y="134">U?</text>
<text x="44.9" y="137.8">Q0</text>
<text x="74.7" y="132.7">S</text>
<text x="74.7" y="135.3">E</text>
<text x="81.9" y="136.1" transform="rotate(-90 81.9 136.1)">GND</text>
<text x="230.6" y="135.3">74LS32</text>
<text x="34" y="140.3">D1</text>
<text x="34" y="142.9">D2</text>
<text x="41.3" y="139.4" transform="rotate(-90 41.3 139.4)">VCC</text>
<text x="44.9" y="142.9">Q2</text>
<text x="44.9" y="140.3">Q1</text>
<text x="83.1" y="142.9">GND</text>
<text x="122.5" y="141.6">GND</text>
<text x="153.1" y="139.1">VCC</text>
<text x="34" y="145.4">D3</text>
<text x="34" y="148">D4</text>
<text x="44.9" y="148">Q4</text>
<text x="44.9" y="145.4">Q3</text>
<text x="82" y="149.2">VCC</text>
<text x="34" y="150.5">D5</text>
<text x="34" y="153">D6</text>
<text x="34" y="155.6">D7</text>
<text x="44.9" y="155.6">Q7</text>
<text x="44.9" y="153">Q6</text>
<text x="44.9" y="150.5">Q5</text>
<text x="64.2" y="155.6">VCC</text>
<text x="81.4" y="153">U?</text>
<text x="120.1" y="154.3">VCC</text>
<text x="163.2" y="153.3" transform="rotate(-90 163.2 153.3)">VCC</text>
<text x="169" y="155.6">U?E</text>
<text x="181" y="153.3" transform="rotate(-90 181 153.3)">VCC</text>
<text x="186.8" y="155.6">U?E</text>
<text x="198.8" y="153.3" transform="rotate(-90 198.8 153.3)">VCC</text>
<text x="204.6" y="155.6">U?E</text>
<text x="34" y="160.7">Cp</text>
<text x="37.5" y="158.1">74LS574</text>
<text x="74.7" y="156.8">I0a</text>
<text x="74.7" y="159.4">I1a</text>
<text x="81.9" y="158.4" transform="rotate(-90 81.9 158.4)">VCC</text>
<text x="85.8" y="156.8">Za</text>
<text x="117.3" y="161.9">QA</text>
<text x="125.8" y="158.1">U?</text>
<text x="130.3" y="161.9">A</text>
<text x="169.4" y="158.1">74LS32</text>
<text x="187.2" y="158.1">74LS32</text>
<text x="205" y="158.1">74LS32</text>
<text x="34" y="163.2">OE</text>
<text x="41.3" y="164.1" transform="rotate(-90 41.3 164.1)">GND</text>
<text x="64.2" y="163.2">VCC</text>
<text x="74.7" y="164.5">I0b</text>
<text x="74.7" y="167">I1b</text>
<text x="85.7" y="164.5">Zb</text>
<text x="117.3" y="164.5">QB</text>
<text x="117.3" y="167">QC</text>
<text x="125.1" y="163" transform="rotate(-90 125.1 163)">VCC</text>
<text x="130.3" y="164.5">B</text>
<text x="130.3" y="167">C</text>
<text x="163.2" y="162.8" transform="rotate(-90 163.2 162.8)">GND</text>
<text x="181" y="162.8" transform="rotate(-90 181 162.8)">GND</text>
<text x="198.8" y="162.8" transform="rotate(-90 198.8 162.8)">GND</text>
<text x="64.2" y="170.8">VCC</text>
<text x="74.7" y="172.1">I0c</text>
<text x="78.1" y="169.5">74LS157</text>
<text x="85.8" y="172.1">Zc</text>
<text x="117.3" y="169.5">QD</text>
<text x="121.3" y="172.1">74LS193</text>
<text x="130.3" y="169.5">D</text>
<text x="137.7" y="172.1">GND</text>
<text x="38.7" y="175.9">GND</text>
<text x="52.7" y="179.7">VCC</text>
<text x="64.2" y="178.4">VCC</text>
<text x="74.7" y="174.6">I1c</text>
<text x="74.7" y="179.7">I0d</text>
<text x="85.7" y="179.7">Zd</text>
<text x="117.3" y="174.6">~{CO}</text>
<text x="117.3" y="179.7">~{BO}</text>
<text x="125.2" y="174.6">~{LOAD}</text>
<text x="129.1" y="179.7">UP</text>
<text x="153" y="174.6">GND</text>
<text x="64.1" y="182.2">GND</text>
<text x="74.7" y="182.2">I1d</text>
<text x="126" y="182.2">DOWN</text>
<text x="127.9" y="184.8">CLR</text>
<text x="74.7" y="187.3">S</text>
<text x="74.7" y="189.9">E</text>
<text x="81.9" y="190.8" transform="rotate(-90 81.9 190.8)">GND</text>
<text x="125.1" y="186.2" transform="rotate(-90 125.1 186.2)">GND</text>
<text x="83.1" y="197.5">GND</text>
<text x="122.5" y="197.5">GND</text>
</g>
<g font-size="1.8">
<text x="27" y="35.2">KX2</text>
<text x="27" y="32.7">KX1</text>
<text x="27" y="30.1">KX0</text>
<text x="27" y="37.8">KX3</text>
<text x="27" y="40.3">KX4</text>
<text x="27" y="47.9">KX7</text>
<text x="27" y="42.8">KX5</text>
<text x="27" y="45.4">KX6</text>
<text x="64.7" y="101.3">IRL0</text>
<text x="94" y="101.3">KA6</text>
<text x="64.6" y="103.8">IRH8</text>
<text x="108.2" y="105.1">KA0</text>
<text x="108.2" y="107.6">KA1</text>
<text x="64.6" y="111.4">IRH9</text>
<text x="94" y="108.9">KA7</text>
<text x="108.2" y="110.1">KA2</text>
<text x="108.2" y="112.7">KA3</text>
<text x="63.6" y="119">IRH10</text>
<text x="94" y="116.5">KA8</text>
<text x="94" y="124.1">KA9</text>
<text x="63.6" y="126.7">IRH11</text>
<text x="63.6" y="131.7">IRH15</text>
<text x="18.5" y="136.8">SYSDATA8</text>
<text x="53.3" y="136.8">IRH8</text>
<text x="17.5" y="141.9">SYSDATA10</text>
<text x="18.5" y="139.4">SYSDATA9</text>
<text x="53.3" y="139.4">IRH9</text>
<text x="53.3" y="141.9">IRH10</text>
<text x="17.5" y="147">SYSDATA12</text>
<text x="17.5" y="144.4">SYSDATA11</text>
<text x="17.5" y="149.5">SYSDATA13</text>
<text x="53.3" y="144.4">IRH11</text>
<text x="53.3" y="147">IRH12</text>
<text x="53.3" y="149.5">IRH13</text>
<text x="17.5" y="152.1">SYSDATA14</text>
<text x="17.5" y="154.6">SYSDATA15</text>
<text x="53.3" y="152.1">IRH14</text>
<text x="53.3" y="154.6">IRH15</text>
<text x="94" y="155.9">KA10</text>
<text x="63.6" y="158.4">IRH12</text>
<text x="108.2" y="160.9">KA4</text>
<text x="63.6" y="166">IRH13</text>
<text x="94" y="163.5">KA11</text>
<text x="108.2" y="163.5">KA5</text>
<text x="63.6" y="173.6">IRH14</text>
<text x="94" y="171.1">KA12</text>
<text x="63.6" y="186.3">IRH15</text>
</g>
<g font-size="1.8" fill="#0000c2">
<text x="26.7" y="74.6">MICROCODE CONTROL REGISTER</text>
<text x="29.2" y="191.4">IR HIGH (IRH)</text>
<text x="27.9" y="194">ALSO ON SHT 8</text>
</g>
</svg>
